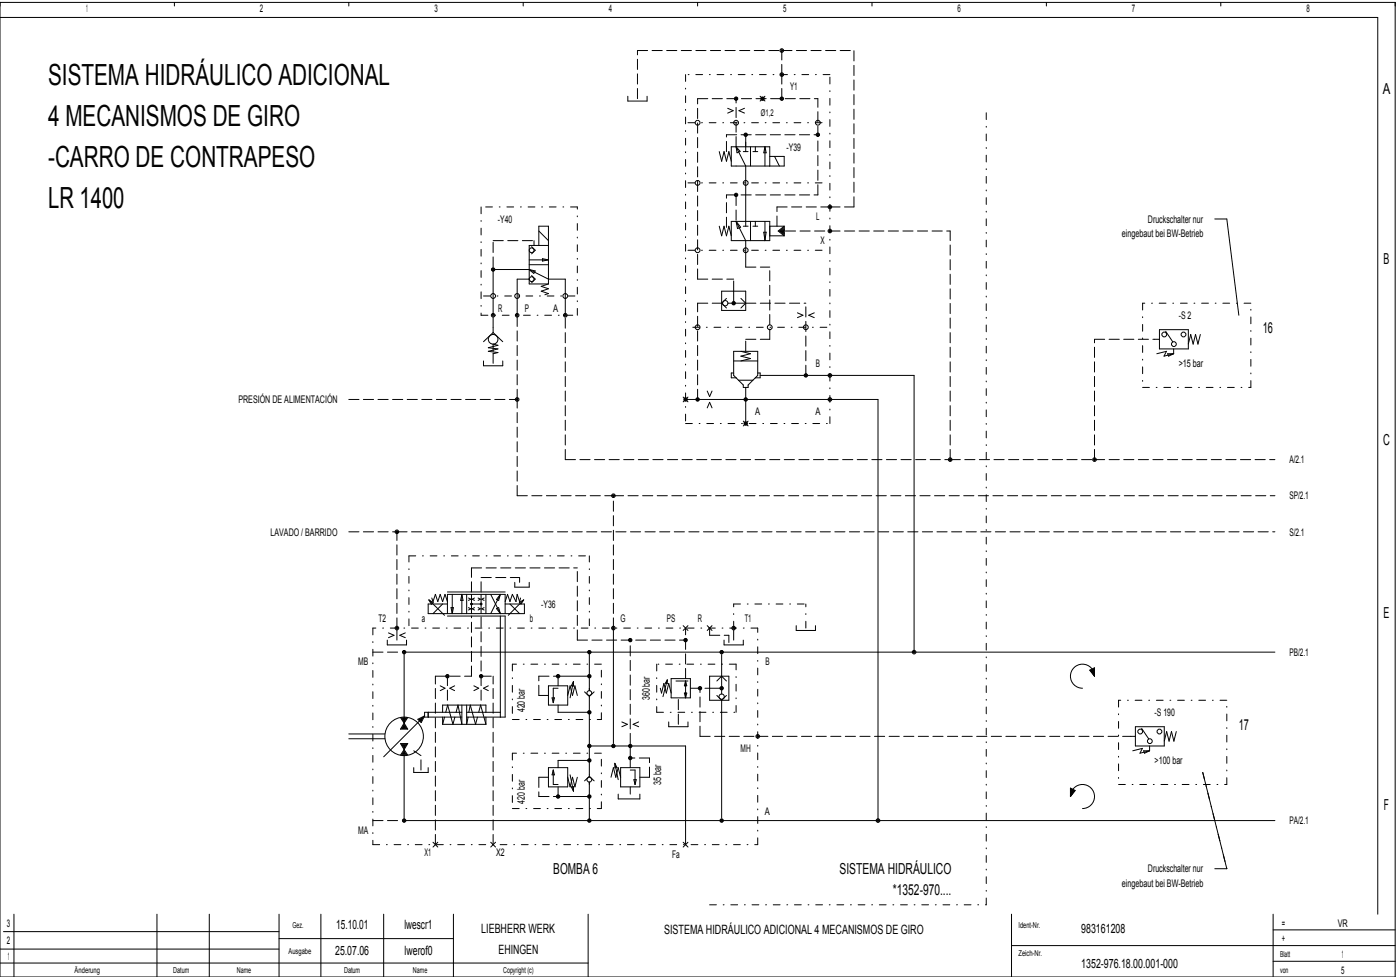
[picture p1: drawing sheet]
<svg xmlns="http://www.w3.org/2000/svg" width="582mm" height="406mm" viewBox="0 0 582 406" stroke-linecap="round" stroke-linejoin="round" font-family="sans-serif">
<g fill="none" stroke="#000" stroke-width=".42">
<path d="M0 1h580v405h-580zM0 7.2h572.8v372.7M72.5 1v1.5M145 1v1.5M217.5 1v1.5M290 1v1.5M362.5 1v1.5M435 1v1.5M507.5 1v1.5M261 40v2h8v-2M316 40l2 2M318 40l-2 2"/>
<path d="M302.5 45l2.3 1-2.3 1M309.5 45l-2.3 1 2.3 1M310 59v4M299 63l1 4 1-4 1 4 1-4 1 4M306 61l4 8v25M306 61l1.7 1.9-1.3 .6zM309 63h2M312 61v8M313 63h2M314 61v2M318 61v8M318 61l.5 2.5h-1z"/>
<path d="M320 65h6v4h-22v-8h16v8M322 65l2 4M224 96l4 4M299 94l1 4 1-4 1 4 1-4 1 4M304 92h16v8h-16zM306 92l4 8v11M306 92l1.9 2.4-1.3 .6zM309 94h2M312 92v8M313 94h2M314 92v2M317.5 96.5h1l-.5 3.5z"/>
<path d="M318 92v8M320 94h6M320 98h6M325 96l1-.5-.5 .5 .5 .5zM326 94v4M326 94.5l-2 1.5 2 1.5M326 95l-1.5 1 1.5 1M326 94l-2.5 2 2.5 2M505 91h5l5 40M220 110h8M220 108h8M220 112l8 4h7v15"/>
<path d="M220 112l2.5 .6-.6 1-1.9-1.5M220 112h-15v19M220 116h-5v15M221 114.5l1.5 1.5-1.5 1.5M221 102.5l1.5 1.5-1.5 1.5M224 102v-8h4v24M225.5 107.5l2.5 .5-2.5 .5zM228 102h-8v16h8M228 118l-3 1 3 1-3 1 3 1-1.5 .5M205 136v2.2M205 138.2l-4 3.8M205 138.2l4 3.8"/>
<path d="M300 121h10v8h-10zM302 124l-2 2 2 2M302.6 126h7.4M305 121v5M308 124l2 2M310 126l-2 2M331.5 130l2.3 1-2.3 1M338.5 130l-2.3 1 2.3 1M482 137h12v8h-12zM484.6 137.7l2.9 4.3M499 139l-1 4-1-4-1 4-1-4-1 4M201 150v2h8v-2"/>
<path d="M205 146v-3l2 .5-4 1 4 .5-4 1 4 .5-2 .5M305 146h10v10l-4 4v1h-2v-1l-4-4zM305 155h-1v2h2M305 150h10M307 158h6M308 146l4 1-4 1 4 1-4 1M315 155h1v2h-2M316 156h64v115M480 141h2M480.9 147l4-1-1 2 4-1M485.4 147h2.5l-2.1 1zM487.9 145v2"/>
<path d="M284 165l2 2M285 166h80v175M286 165l-2 2M294 169.5l1-2.3 1 2.3M294 162.5l1 2.3 1-2.3M309 175l2 2M310 161v15M311 175l-2 2M178.3 249.3l6.5 6.4M178.3 249.3l1.8 1.1-.8 .7zM179.5 248.5l.5 1.5 1-3 1 3 1-3 1 3 1-3 1 3M184 251l-4 4"/>
<path d="M186 251h-8v4h40v-4h-8M186 255v-8h24v8M186 256h24v42h-16M186 246h24M187.5 252.5h1l-.5 2.5zM188 247v8M192 247v8M192 247l.5 2.5h-1zM194 247v8M194.7 252.5l1 .5-1 .5M194.7 248.5l1 .5-1 .5M196 251h4"/>
<path d="M196 247v8M197.3 252.5l-1 .5 1 .5M197.3 248.5l-1 .5 1 .5M198.7 252.5l1 .5-1 .5M198.7 248.5l1 .5-1 .5M200 247v8M201.2 252.5l-.9 .5 .9 .5M201.2 248.5l-.9 .5 .9 .5M202 247v8M204 247l4 8M206.4 252.9l.9-.4 .7 2.5zM208 247l-4 8"/>
<path d="M208 247l-.7 2.5-.9-.4zM208 256v42M212 251l4 4M214 242v2h6v-2M215.9 250.3l1.8-1-1.1 1.7zM216.4 248.5l-.4 1.5-1-3-.5 3-1.5-3-1 3-1-3-1 3M217.7 249.3l-6.4 6.4M284 260l2 2M286 260l-2 2M294 260l2 2M296 260l-2 2M331 260v2h8v-2"/>
<path d="M161 266v2h8v-2M161.5 263l2.3 1-2.3 1M168.5 263l-2.3 1 2.3 1M245 271v16M255 261v48M300 272v16.4M301 266v2h8v-2M453 278.5l2-1v3.5zM530 271h-362v29.5M166.5 298.2l1.5 2.3M166.9 298.3h2.2l-1.1 1.7zM167.4 298.6h1.2l-.6 .8z"/>
<path d="M167.9 298.9h.1M169.5 298.2l-1.5 2.3M173.7 298.9l2.8-1.4-1.4 2.8zM174.2 299l1.6-.8-.8 1.6zM174.7 299.1l.4-.2-.2 .5zM176.5 297.5l-17 17M178 296v2M183 285l2 1-2 1M184 296v-3h18v3M184 298v3M184.8 298l-.8 3M185.3 296l.8-3 2.2 8 .8-3"/>
<path d="M189 285l-2 1 2 1M192 293v8l-1.6-8-.8 3M192 296h-15.5v2h15.5M194 293v8l.6-3M194 296h14M194.9 296l.6-3 2.2 8 .8-3M197 285l2 1-2 1M199 296l.8-3 2.2 8M202 298v3M203 285l-2 1 2 1M228 285h8v8h-8zM229.5 290h1l-.5 2z"/>
<path d="M232 286h-2v6M232 293v3h13M236 289l1-4 1 4 1-4 1 4M238.4 283.2v1.9l-.9-.1zM238.4 283.2l-1.4 6.8M243 287.5l2 1.9M245 289.4v33.2M245 281h-13v4M247 287.5l-2 1.9M258.5 300l2.3 1-2.3 1M265.5 300l-2.3 1 2.3 1M274.5 286l.5 2 1-4 1 4 1-4 1 4"/>
<path d="M277.4 282.6l-.8 1.3 .8 .2v-1.6l-1.8 7M278 300v2h8v-2M279 282h8v8h-8zM281 283h5M284.5 288h1l-.5 2zM285 283v7M285 283l.5 2h-1zM295 281h8v10h-8zM295 286h5M298 283l2-2 2 2M298 289l2 2M300 291v49"/>
<path d="M302 289l-2 2M454.9 280.7l-1.6-2.1 1.5-.7-.5 1.2 .2 .2-.1-.6-.3 .2 .6 1.2-.2-1.7-.7 .4 1.1 1.8-.2-2.5-1.2 .6 1.5 2.3M455 281a5 5 0 0 0-5-5 5 5 0 0 0-5 5 5 5 0 0 0 5 5M145 307h15M145 305h15M166.5 309h3l-1.5 2.5zM167 309.3h2l-1 1.6zM167.5 309.6h1l-.5 .7zM167.8 309.8h.4h-.3M167.8 302.2h.4zM168 314v27h362M168 312.1l1 1.6h-2z"/>
<path d="M168 312.6l.5 .8h-1zM168 312.9l.2 .3h-.4zM168 300.5l1.5 2.5h-3zM168 301.1l1 1.6h-2zM168 301.7l.5 .7h-1zM168 311.5l1.5 2.3M168 311.5l-1.5 2.3M172 319v2h6v-2M184 301h18M228 319h8v8h-8zM230 320v6h2M230 320l.5 2h-1z"/>
<path d="M245 310h40v41M245 316h-13v3M255.6 317.2l.9 1.8-.9 .1zM255.6 317.2l1.4 6.8M258 319h8v8h-8zM262 320h2v6M262 310v9M470 306h2M470.9 312l4-1-1 2 4-1M472 302h12v8h-12zM474.6 302.7l2.9 4.3M475.4 312h2.5l-2.1 1z"/>
<path d="M477.9 310v2M489 304l-1 4-1-4-1 4-1-4-1 4M232 327v4h13M236 323l1 4 1-4 1 4 1-4M237 322l1.4 6.8M237.5 327l.9-.1v1.9zM245 322.6l-2 1.9M245 322.6l2 1.9M245 325v16M254 323l1-4 1 4 1-4 1 4M257 330v2h9v-2M262 327v3"/>
<path d="M263.5 324h1l-.5 2zM445 331a5 5 0 0 1 5-5 5 5 0 0 1 5 5 5 5 0 0 1-5 5M445 327.5l2 1-2 2.5zM445.1 330.7l1.6-2.1-1.5-.7 .5 1.2-.2 .2 .1-.6 .3 .2-.6 1.2 .2-1.7 .7 .4-1.1 1.8 .2-2.5 1.2 .6-1.5 2.3M500 321l10 40h-5M180 350l2 2M182 350l-2 2M204 350l2 2M206 350l-2 2M284 350l2 2M286 350l-2 2M5.8 379.9v26.1"/>
<path d="M65.2 379.9v26.1M87 379.9v26.1M116 379.9v26.1M133.4 379.9v26.1M159.5 379.9v26.1M188.5 379.9v26.1M244.5 379.9v26.1M420.5 379.9v26.1M529.2 379.9v26.1M0 394.4h116M1.4 387.1h114.6M116 390h72.5"/>
<path d="M420.5 392.9h159.5M529.2 399.5h50.8M529.2 386.4h50.8M0 400.2h244.5"/>
<circle cx="325" cy="21" r=".75"/>
<circle cx="325" cy="31" r=".75"/>
<circle cx="325" cy="21" r=".38"/>
<circle cx="325" cy="31" r=".38"/>
<circle cx="290" cy="51" r="1"/>
<circle cx="306" cy="51" r="1"/>
<circle cx="306" cy="41" r=".5"/>
<circle cx="306" cy="41" r=".7"/>
<circle cx="306" cy="41" r=".2"/>
<circle cx="310" cy="56" r=".5"/>
<circle cx="310" cy="56" r=".7"/>
<circle cx="310" cy="56" r=".2"/>
<circle cx="317" cy="41" r=".7"/>
<circle cx="317" cy="41" r=".5"/>
<circle cx="317" cy="41" r=".2"/>
<circle cx="325" cy="41" r=".5"/>
<circle cx="325" cy="41" r=".7"/>
<circle cx="325" cy="41" r=".2"/>
<circle cx="340" cy="51" r="1"/>
<circle cx="340" cy="56" r=".7"/>
<circle cx="340" cy="56" r=".5"/>
<circle cx="340" cy="56" r=".2"/>
<circle cx="290" cy="76" r="1"/>
<circle cx="310" cy="76" r="1"/>
<circle cx="306" cy="81" r=".7"/>
<circle cx="306" cy="81" r=".5"/>
<circle cx="306" cy="81" r=".2"/>
<circle cx="345" cy="86" r=".75"/>
<circle cx="345" cy="96" r=".75"/>
<circle cx="345" cy="86" r=".38"/>
<circle cx="345" cy="96" r=".38"/>
<circle cx="205" cy="112" r=".7"/>
<circle cx="205" cy="112" r=".5"/>
<circle cx="205" cy="112" r=".2"/>
<circle cx="221" cy="116" r="1"/>
<circle cx="221" cy="104" r="1"/>
<circle cx="290" cy="104" r="1"/>
<circle cx="310" cy="104" r="1"/>
<circle cx="205" cy="123" r="1"/>
<circle cx="205" cy="131" r=".75"/>
<circle cx="205" cy="131" r=".38"/>
<circle cx="215" cy="123" r="1"/>
<circle cx="215" cy="131" r=".38"/>
<circle cx="215" cy="131" r=".75"/>
<circle cx="235" cy="123" r="1"/>
<circle cx="235" cy="131" r=".75"/>
<circle cx="235" cy="131" r=".38"/>
<circle cx="290" cy="136" r="1"/>
<circle cx="301.5" cy="126" r="1.1"/>
<circle cx="305" cy="126" r=".3"/>
<circle cx="305" cy="126" r=".7"/>
<circle cx="305" cy="126" r=".5"/>
<circle cx="320" cy="136" r="1"/>
<circle cx="335" cy="136" r="1"/>
<circle cx="484" cy="139" r="1"/>
<circle cx="492" cy="139" r="1"/>
<circle cx="205" cy="141" r="2"/>
<circle cx="335" cy="156" r=".7"/>
<circle cx="335" cy="156" r=".5"/>
<circle cx="335" cy="156" r=".2"/>
<circle cx="345" cy="156" r=".75"/>
<circle cx="345" cy="156" r=".38"/>
<circle cx="488" cy="143" r="1"/>
<circle cx="215" cy="166" r=".38"/>
<circle cx="215" cy="166" r=".75"/>
<circle cx="285" cy="166" r=".5"/>
<circle cx="285" cy="166" r=".7"/>
<circle cx="285" cy="166" r=".2"/>
<circle cx="290" cy="166" r=".5"/>
<circle cx="290" cy="166" r=".7"/>
<circle cx="290" cy="166" r=".2"/>
<circle cx="310" cy="166" r=".5"/>
<circle cx="310" cy="176" r=".5"/>
<circle cx="310" cy="176" r=".7"/>
<circle cx="310" cy="166" r=".7"/>
<circle cx="310" cy="166" r=".2"/>
<circle cx="310" cy="176" r=".2"/>
<circle cx="345" cy="166" r=".75"/>
<circle cx="345" cy="166" r=".38"/>
<circle cx="395" cy="191" r=".75"/>
<circle cx="395" cy="191" r=".38"/>
<circle cx="455" cy="191" r=".75"/>
<circle cx="455" cy="191" r=".38"/>
<circle cx="255" cy="206" r=".75"/>
<circle cx="255" cy="206" r=".38"/>
<circle cx="165" cy="221" r=".75"/>
<circle cx="165" cy="221" r=".38"/>
<circle cx="196" cy="251" r=".35"/>
<circle cx="196" cy="251" r=".25"/>
<circle cx="196" cy="251" r=".1"/>
<circle cx="200" cy="251" r=".35"/>
<circle cx="200" cy="251" r=".1"/>
<circle cx="200" cy="251" r=".25"/>
<circle cx="165" cy="261" r=".75"/>
<circle cx="165" cy="261" r=".38"/>
<circle cx="168" cy="271" r=".5"/>
<circle cx="168" cy="271" r=".7"/>
<circle cx="168" cy="271" r=".2"/>
<circle cx="245" cy="271" r=".7"/>
<circle cx="245" cy="271" r=".5"/>
<circle cx="245" cy="271" r=".2"/>
<circle cx="255" cy="261" r=".75"/>
<circle cx="255" cy="261" r=".38"/>
<circle cx="262" cy="266" r=".7"/>
<circle cx="262" cy="266" r=".5"/>
<circle cx="262" cy="266" r=".2"/>
<circle cx="285" cy="266" r=".5"/>
<circle cx="285" cy="266" r=".7"/>
<circle cx="285" cy="266" r=".2"/>
<circle cx="300" cy="271" r=".5"/>
<circle cx="300" cy="271" r=".7"/>
<circle cx="300" cy="271" r=".2"/>
<circle cx="305" cy="261" r=".75"/>
<circle cx="305" cy="261" r=".38"/>
<circle cx="380" cy="271" r=".75"/>
<circle cx="380" cy="271" r=".38"/>
<circle cx="186" cy="281" r=".7"/>
<circle cx="186" cy="281" r=".5"/>
<circle cx="186" cy="281" r=".2"/>
<circle cx="200" cy="281" r=".7"/>
<circle cx="200" cy="281" r=".5"/>
<circle cx="200" cy="281" r=".2"/>
<circle cx="232" cy="281" r=".7"/>
<circle cx="232" cy="281" r=".5"/>
<circle cx="232" cy="281" r=".2"/>
<circle cx="245" cy="288" r="1"/>
<circle cx="245" cy="281" r=".7"/>
<circle cx="245" cy="296" r=".7"/>
<circle cx="245" cy="281" r=".5"/>
<circle cx="245" cy="296" r=".5"/>
<circle cx="245" cy="296" r=".2"/>
<circle cx="245" cy="281" r=".2"/>
<circle cx="291" cy="286" r=".7"/>
<circle cx="291" cy="286" r=".5"/>
<circle cx="291" cy="286" r=".2"/>
<circle cx="300" cy="289.5" r="1.1"/>
<circle cx="300" cy="286" r=".5"/>
<circle cx="300" cy="286" r=".7"/>
<circle cx="300" cy="286" r=".3"/>
<circle cx="168" cy="306" r="8"/>
<circle cx="245" cy="316" r=".7"/>
<circle cx="245" cy="310" r=".7"/>
<circle cx="245" cy="310" r=".5"/>
<circle cx="245" cy="316" r=".5"/>
<circle cx="245" cy="316" r=".2"/>
<circle cx="245" cy="310" r=".2"/>
<circle cx="255" cy="310" r=".7"/>
<circle cx="255" cy="310" r=".5"/>
<circle cx="255" cy="310" r=".2"/>
<circle cx="262" cy="310" r=".7"/>
<circle cx="262" cy="315" r=".7"/>
<circle cx="262" cy="315" r=".5"/>
<circle cx="262" cy="310" r=".5"/>
<circle cx="262" cy="315" r=".2"/>
<circle cx="262" cy="310" r=".2"/>
<circle cx="315" cy="306" r=".75"/>
<circle cx="315" cy="306" r=".38"/>
<circle cx="474" cy="304" r="1"/>
<circle cx="478" cy="308" r="1"/>
<circle cx="482" cy="304" r="1"/>
<circle cx="232" cy="331" r=".7"/>
<circle cx="232" cy="331" r=".5"/>
<circle cx="232" cy="331" r=".2"/>
<circle cx="245" cy="324" r="1"/>
<circle cx="245" cy="331" r=".7"/>
<circle cx="245" cy="331" r=".5"/>
<circle cx="245" cy="331" r=".2"/>
<circle cx="168" cy="341" r=".5"/>
<circle cx="168" cy="341" r=".7"/>
<circle cx="168" cy="341" r=".2"/>
<circle cx="245" cy="341" r=".7"/>
<circle cx="245" cy="341" r=".5"/>
<circle cx="245" cy="341" r=".2"/>
<circle cx="300" cy="341" r=".5"/>
<circle cx="300" cy="341" r=".7"/>
<circle cx="300" cy="341" r=".2"/>
<circle cx="365" cy="341" r=".75"/>
<circle cx="365" cy="341" r=".38"/>
</g>
<g fill="none" stroke="#000" stroke-width=".42" stroke-dasharray="4.2 1.8">
<path d="M265 21h60M325 31v-10M325 21h30M265 41v-20M290 41h50M302 56h38M325 41v-10M302 63v-7M306 61v-20M310 61v-5M205 100h17M302 94.5v-13.5"/>
<path d="M302 81h38M306 91.5v-10.5M323 94v-8M323 86h22M326.5 96h18.5M340 81v-40M345 96h50M345 86h10M355 86v-65M205 111v-11M222 102v-2M290 116v-75"/>
<path d="M290 116h15M310 111h10M205 136v-5M290 126h10M305 121v-5M310 126h25M205 151v-5M310 146v-5M310 141h10M320 141v-30M335 156v-30M455 141h25"/>
<path d="M145 166h70M215 166v-35M290 166v-40M235 191v-60M235 191h160M395 191v-95M395 191h60M455 191v-50M455 191h75M215 206v-40M215 206h40M255 206h275"/>
<path d="M145 221h20M165 221h365M196 236h44M200 240h16M196 246v-10M200 246v-6M216 242v-2M155 271h12M165 266v-5M165 261v-40M240 266v-30M240 266h45"/>
<path d="M255 261v-55M295 264v-3M295 264h8M303 267v-3M305 266v-5M181 281h15M186 291v-10M196 281v-25M200 291v-35M200 281h5M224 289h4M224 281h8"/>
<path d="M224 289v-8M285 282v-21M287 286h8M172 312l3 2M175 320v-6M262 309v-43M270 315h-8M282 301v-11M291 306v-20M291 306h24M315 306h155M224 323h4"/>
<path d="M224 331h8M224 323v8M270 323h-4M270 323v-8M155 341h12M181 351v-70M205 351v-70"/>
</g>
<g fill="none" stroke="#000" stroke-width=".42" stroke-dasharray="2.8 2.8 .4 2.8">
<path d="M285 31v145M345 31h-60M286 51h58M286 76h58M200 86v45M240 86h-40M286 104h58M200 131h40M201 123h38M240 131v-45M288 136h56M475 126v35"/>
<path d="M520 126h-45M285 176h60M345 176v-145M475 161h45M520 161v-35M170 231h75M170 260v-29M245 260v-29M305 251h30M155 261v90M213 276v23M250 276h-37"/>
<path d="M273 276v20M305 261v-10M306 276h-33M315 261h-160M335 261v-10M213 299h37M250 299v-23M273 296h33M306 296v-20M465 291v35M510 291h-45M213 313v23"/>
<path d="M250 313h-37M213 336h37M250 336v-23M465 326h45M500 321l10 40M510 326v-35M155 351h160M315 351v-90M295 376h115M410 376v-330"/>
</g>
<g font-size="12.1">
<text x="20" y="35.4">SISTEMA HIDRÁULICO ADICIONAL</text>
<text x="20" y="52.4">4 MECANISMOS DE GIRO</text>
<text x="20" y="69.4">­CARRO DE CONTRAPESO</text>
<text x="20" y="86.4">LR 1400</text>
</g>
<g font-size="6.3">
<text x="574.9" y="39.2">A</text>
<text x="575.2" y="109.5">B</text>
<text x="525" y="138.2">16</text>
<text x="575" y="184.9">C</text>
<text x="575.2" y="256.7">E</text>
<text x="515" y="303.2">17</text>
<text x="575.3" y="336.5">F</text>
<text x="230" y="363.2">BOMBA 6</text>
<text x="349" y="363.2">SISTEMA HIDRÁULICO</text>
<text x="371.2" y="371.7">*1352­970....</text>
</g>
<g font-size="5.3">
<text x="139.8" y="386.2">15.10.01</text>
<text x="168.1" y="386.2">lwescr1</text>
<text x="200.1" y="387.6">LIEBHERR WERK</text>
<text x="276.1" y="387.9">SISTEMA HIDRÁULICO ADICIONAL 4 MECANISMOS DE GIRO</text>
<text x="449.5" y="387.6">983161208</text>
<text x="139.4" y="397">25.07.06</text>
<text x="168.2" y="397">lwerof0</text>
<text x="207.3" y="396.3">EHINGEN</text>
<text x="449.5" y="402.1">1352­976.18.00.001­000</text>
</g>
<g font-size="4.4">
<text x="35.9" y="5.1">1</text>
<text x="108" y="5.1">2</text>
<text x="180.6" y="5.1">3</text>
<text x="253" y="5.1">4</text>
<text x="325.6" y="5.1">5</text>
<text x="398" y="5.1">6</text>
<text x="470.6" y="5.1">7</text>
<text x="543.1" y="5.1">8</text>
<text x="328.5" y="37.6">Y1</text>
<text x="327" y="62.6">­Y39</text>
<text x="207" y="92.6">­Y40</text>
<text x="339.3" y="91.6">L</text>
<text x="477.2" y="92.6">Druckschalter nur</text>
<text x="341" y="101.6">X</text>
<text x="466.4" y="98.5">eingebaut bei BW­Betrieb</text>
<text x="207.1" y="129.6">R</text>
<text x="218.2" y="129.6">P</text>
<text x="230" y="129.6">A</text>
<text x="490" y="132.6">­S 2</text>
<text x="339.2" y="152.6">B</text>
<text x="490" y="152.6">&gt;15 bar</text>
<text x="99.1" y="167.6">PRESIÓN DE ALIMENTACIÓN</text>
<text x="314" y="172.6">A</text>
<text x="339" y="172.6">A</text>
<text x="536" y="192.6">A/2.1</text>
<text x="536" y="207.6">SP/2.1</text>
<text x="112.5" y="222.6">LAVADO / BARRIDO</text>
<text x="536" y="222.6">S/2.1</text>
<text x="225" y="252.6">­Y36</text>
<text x="157.4" y="258.6">T2</text>
<text x="175.3" y="258.6">a</text>
<text x="220.3" y="258.6">b</text>
<text x="258" y="258.6">G</text>
<text x="277.2" y="258.6">PS</text>
<text x="290.1" y="258.6">R</text>
<text x="309.6" y="258.6">T1</text>
<text x="536" y="272.6">PB/2.1</text>
<text x="148.9" y="276.6">MB</text>
<text x="318.2" y="276.6">B</text>
<text x="270.2" y="291" transform="rotate(-90 270.2 291)">360 bar</text>
<text x="218.2" y="296" transform="rotate(-90 218.2 296)">420 bar</text>
<text x="480" y="297.6">­S 190</text>
<text x="307.9" y="312.6">MH</text>
<text x="480" y="317.6">&gt;100 bar</text>
<text x="274.9" y="326.2" transform="rotate(-90 274.9 326.2)">35 bar</text>
<text x="218.2" y="334" transform="rotate(-90 218.2 334)">420 bar</text>
<text x="318" y="338.6">A</text>
<text x="148.9" y="346.6">MA</text>
<text x="536" y="342.6">PA/2.1</text>
<text x="176.5" y="355.6">X1</text>
<text x="206.3" y="355.6">X2</text>
<text x="279.4" y="356.6">Fa</text>
<text x="477.2" y="362.6">Druckschalter nur</text>
<text x="466.4" y="368.5">eingebaut bei BW­Betrieb</text>
<text x="2.9" y="385.1">3</text>
<text x="532.9" y="385.1">=</text>
<text x="556.1" y="385.1">VR</text>
<text x="2.9" y="392.4">2</text>
<text x="532.8" y="391.7">+</text>
<text x="3.2" y="398.9">1</text>
<text x="557.8" y="398.2">1</text>
<text x="557.5" y="404.7">5</text>
</g>
<text font-size="3.9" x="316.3" y="48.3">Ø1,2</text>
<g font-size="3.4">
<text x="121.6" y="385.5">Gez.</text>
<text x="423.4" y="385.5">Ident­Nr.</text>
<text x="119.9" y="396.4">Ausgabe</text>
<text x="423.4" y="397.1">Zeich­Nr.</text>
<text x="532.1" y="397.7">Blatt</text>
<text x="31" y="404.4">Änderung</text>
<text x="72" y="404.4">Datum</text>
<text x="98.4" y="404.4">Name</text>
<text x="143" y="404.4">Datum</text>
<text x="171.7" y="404.4">Name</text>
<text x="209.2" y="404.3">Copyright (c)</text>
<text x="532.1" y="404.3">von</text>
</g>
</svg>
